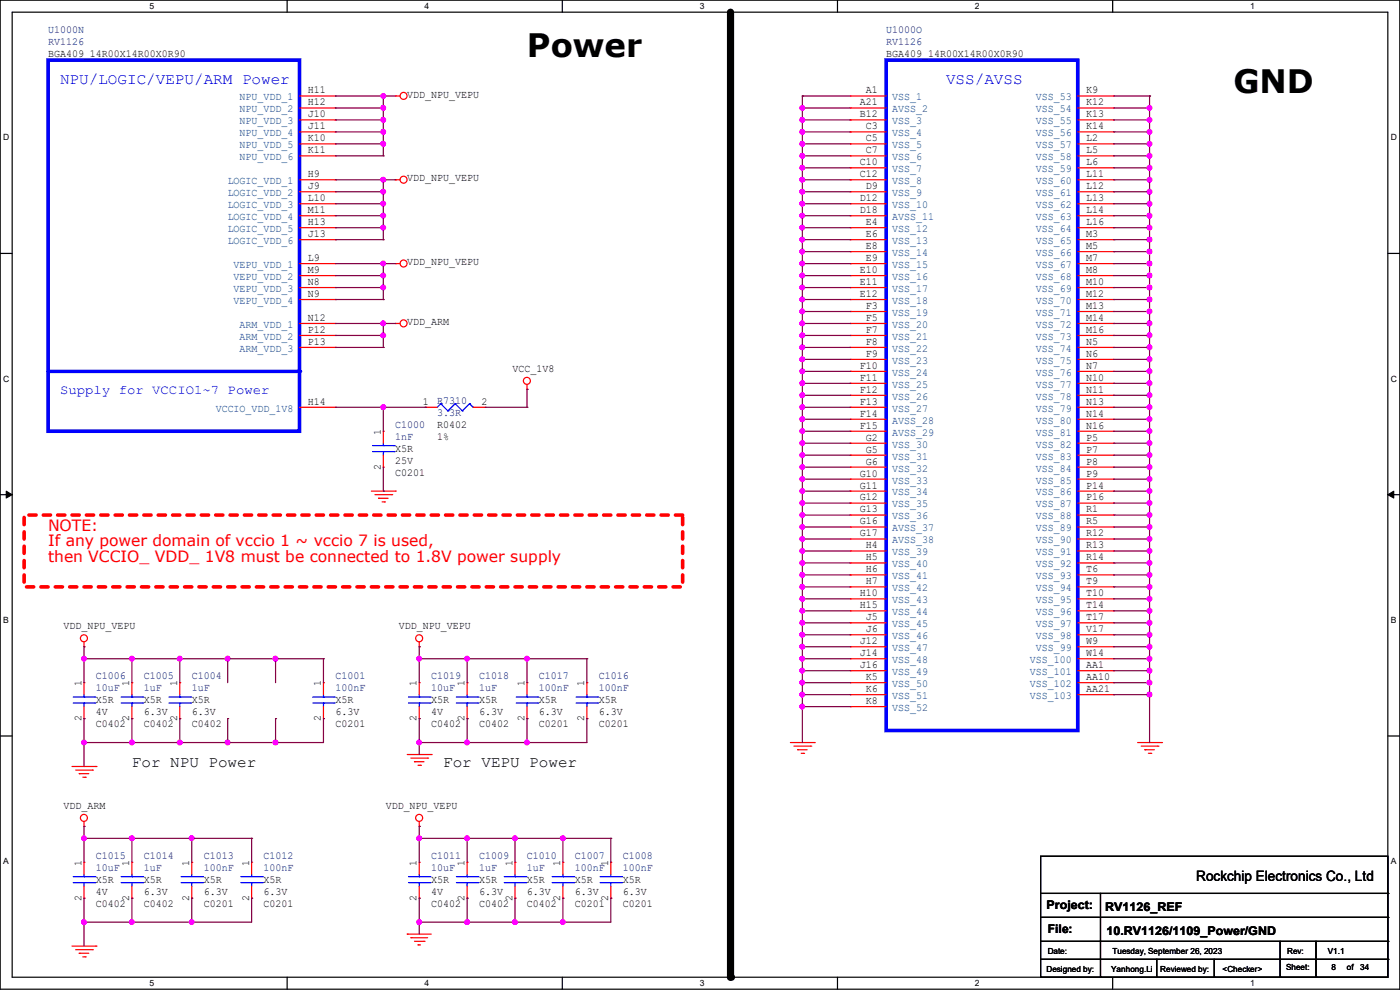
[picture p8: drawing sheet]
<svg xmlns="http://www.w3.org/2000/svg" width="297mm" height="210mm" viewBox="0 0 297 210" stroke-linecap="round" stroke-linejoin="round" font-family="sans-serif">
<path d="M0 0h297v209.8h-297zM2.6 2.6h291.8v204.7h-291.8z" fill="none" stroke="#000" stroke-width=".25"/>
<g fill="#fff">
<path d="M31.7 .3h1v2h-1z"/>
<path d="M31.7 207.6h1v1.9h-1z"/>
</g>
<path d="M60.9 0v2.6M60.9 207.3v2.5" fill="none" stroke="#000" stroke-width=".25"/>
<g fill="#fff">
<path d="M90.1 .3h1v2h-1z"/>
<path d="M90.1 207.6h1v1.9h-1z"/>
</g>
<path d="M119.3 0v2.6M119.3 207.3v2.5" fill="none" stroke="#000" stroke-width=".25"/>
<g fill="#fff">
<path d="M148.5 .3h.9v2h-.9z"/>
<path d="M148.5 207.6h.9v1.9h-.9z"/>
</g>
<path d="M177.7 0v2.6M177.7 207.3v2.5" fill="none" stroke="#000" stroke-width=".25"/>
<g fill="#fff">
<path d="M206.8 .3h1v2h-1z"/>
<path d="M206.8 207.6h1v1.9h-1z"/>
</g>
<path d="M236.1 0v2.6M236.1 207.3v2.5" fill="none" stroke="#000" stroke-width=".25"/>
<g fill="#fff">
<path d="M265.2 .3h1v2h-1z"/>
<path d="M265.2 207.6h1v1.9h-1z"/>
<path d="M.7 28.2h1.2v1.9h-1.2z"/>
<path d="M295.1 28.2h1.2v1.9h-1.2z"/>
<path d="M.7 79.3h1.2v2h-1.2z"/>
<path d="M295.1 79.3h1.2v2h-1.2z"/>
</g>
<path d="M0 53.8h2.6M294.4 53.8h2.6" fill="none" stroke="#000" stroke-width=".25"/>
<g fill="#fff">
<path d="M.7 130.5h1.2v2h-1.2z"/>
<path d="M295.1 130.5h1.1v2h-1.1z"/>
</g>
<path d="M0 104.9h2.6M294.4 104.9h2.6" fill="none" stroke="#000" stroke-width=".25"/>
<path d="M1.3 104.2l1.3 .7-1.3 .8zM294.4 104.9l1.3-.7v1.5z" fill="#000" stroke="#000" stroke-width=".21"/>
<g fill="#fff">
<path d="M.7 181.7h1.2v2h-1.2z"/>
<path d="M295.1 181.7h1.1v2h-1.1z"/>
</g>
<g fill="none" stroke="#000" stroke-width=".25">
<path d="M0 156.1h2.6M294.4 156.1h2.6M220.8 181.7h73.6v25.6h-73.6zM220.8 189.5h73.6M220.8 194.6h73.6M220.8 199.7h73.6M233.5 189.5v17.8M271.6 199.7v7.6M279.2 199.7v7.6M294.4 189.5h.1M294.4 194.6h.1M294.4 199.7h.1"/>
<path d="M220.8 203.5h73.6M233.5 207.3h.1M245.4 207.3h.1M245.4 203.5v3.8M257.6 207.3h.1M257.6 203.5v3.8M271.6 207.3h.1M279.2 207.3h.1M294.4 203.5h.1"/>
</g>
<path d="M155 2.6v204.7" fill="none" stroke="#000" stroke-width="1.5"/>
<circle cx="155" cy="207.3" r=".76" fill="#000"/>
<path d="M5.1 109.3h139.7v15.2h-139.7z" fill="none" stroke="#f00" stroke-width=".76" stroke-dasharray="1.5 1.5"/>
<g fill="none" stroke="#f00" stroke-width=".25">
<path d="M83.9 38.1h.1M83.9 20.4h.1M83.9 38.1h1M83.9 20.4h1M83.9 55.9h.1M83.9 55.9h1M83.9 68.6h.1M83.9 68.6h1M90.2 86.4h.1M90.2 86.4h2.6M100.4 86.4h2.5M102.9 86.4h.1"/>
<path d="M111.8 82.6h.1M111.8 81.6v1M78.8 104.2h5.1M79.5 104.9h3.6M80.3 105.7h.1M80.3 105.7h2M81.1 106.5h.5M81.6 106.5h.1M83.1 104.9h.1M83.9 104.2h.1M17.8 137.2h.1M17.8 136.2v1"/>
<path d="M88.9 137.2h.1M88.9 136.2v1M167.7 157.5h5.1M168.4 158.3h3.6M169.2 159h.1M169.2 159h2M170 159.8h.5M170.5 159.8h.1M172 158.3h.1M172.8 157.5h.1M241.3 157.5h5.1M242.1 158.3h3.6"/>
<path d="M242.9 159h.1M242.9 159h2M243.6 159.8h.5M244.1 159.8h.1M245.7 158.3h.1M246.4 157.5h.1M15.3 162.6h5.1M16 163.4h3.6M16.8 164.1h.1M16.8 164.1h2M17.6 164.9h.5M17.8 175.3h.1"/>
<path d="M17.8 174.3v1M18.1 164.9h.1M19.6 163.4h.1M20.4 162.6h.1M86.4 160.1h5.1M87.2 160.8h3.5M87.9 161.6h.1M87.9 161.6h2.1M88.7 162.3h.5M88.9 175.3h.1M88.9 174.3v1M89.2 162.3h.1"/>
<path d="M90.7 160.8h.1M91.5 160.1h.1M40.7 182.9h.1M40.7 190.5h.1M40.7 182.9v2.6M40.7 188v2.5M86.4 198.2h.1M86.4 198.2h5.1M87.2 198.9h.1M87.2 198.9h3.5M87.9 199.7h2.1M90 199.7h.1"/>
<path d="M99.1 182.9h.1M99.1 190.5h.1M99.1 182.9v2.6M99.1 188v2.5M15.3 200.7h5.1M16 201.5h3.6M16.8 202.2h.1M16.8 202.2h2M17.6 203h.5M18.1 203h.1M19.6 201.5h.1M20.4 200.7h.1"/>
<path d="M88.7 200.4h.1M88.7 200.4h.5"/>
<circle cx="85.6" cy="20.3" r=".74"/>
<circle cx="85.6" cy="38.1" r=".74"/>
<circle cx="85.6" cy="55.9" r=".74"/>
<circle cx="85.6" cy="68.6" r=".74"/>
<circle cx="111.8" cy="80.8" r=".74"/>
<circle cx="17.8" cy="135.4" r=".74"/>
<circle cx="88.9" cy="135.4" r=".74"/>
<circle cx="17.8" cy="173.5" r=".74"/>
<circle cx="88.9" cy="173.5" r=".74"/>
</g>
<g fill="none" stroke="#00f" stroke-width=".25">
<path d="M93.5 85.6h.1M93.5 85.6l-.7 .8M93.5 85.6l1.5 1.6M95 87.2h.1M96.6 85.6h.1M96.6 85.6l-1.6 1.6M96.6 85.6l1.5 1.6M98.1 87.2h.1M99.6 85.6h.1M99.6 85.6l-1.5 1.6M99.6 85.6l.8 .8M100.4 86.4h.1"/>
<path d="M38.4 187.2h4.6M38.4 186h4.6M40.7 186h.1M40.7 187.2h.1M40.7 185.5v.5M40.7 187.2v.8M43 187.2h.1M43 186h.1M96.8 187.2h4.6M96.8 186h4.6M99.1 186h.1M99.1 187.2h.1"/>
<path d="M99.1 185.5v.5M99.1 187.2v.8M101.4 187.2h.1M101.4 186h.1"/>
</g>
<path d="M10.2 12.7h53.3v78.8h-53.3zM10.2 78.8h53.3" fill="none" stroke="#00f" stroke-width=".76"/>
<circle cx="63.5" cy="78.8" r=".38" fill="#00f"/>
<g fill="none" stroke="#f00" stroke-width=".25">
<path d="M63.5 20.4h7.7M63.5 22.9h7.7M63.5 25.4h7.7M63.5 28h7.7M63.5 30.5h7.7M63.5 33.1h7.7M63.5 38.1h7.7M71.2 20.4h.1M71.2 22.9h.1M71.2 25.4h.1M71.2 28h.1M71.2 30.5h.1"/>
<path d="M71.2 33.1h.1M71.2 38.1h.1M180.4 20.4h.1M180.4 22.9h.1M180.4 25.4h.1M180.4 30.5h.1M180.4 33.1h.1M180.4 35.6h.1M180.4 38.1h.1M180.4 28h.1M180.4 20.4h7.6M180.4 22.9h7.6"/>
<path d="M180.4 25.4h7.6M180.4 28h7.6M180.4 30.5h7.6M180.4 33.1h7.6M180.4 38.1h7.6M180.4 35.6h7.6M228.6 20.4h7.7M228.6 22.9h7.7M228.6 25.4h7.7M228.6 28h7.7M228.6 30.5h7.7M228.6 33.1h7.7"/>
<path d="M228.6 38.1h7.7M228.6 35.6h7.7M236.3 20.4h.1M236.3 22.9h.1M236.3 30.5h.1M236.3 33.1h.1M236.3 35.6h.1M236.3 28h.1M236.3 38.1h.1M236.3 25.4h.1M63.5 40.7h7.7M63.5 43.2h7.7"/>
<path d="M63.5 58.5h7.7M63.5 45.8h7.7M63.5 48.3h7.7M63.5 50.8h7.7M63.5 55.9h7.7M71.2 40.7h.1M71.2 43.2h.1M71.2 58.5h.1M71.2 45.8h.1M71.2 48.3h.1M71.2 50.8h.1M71.2 55.9h.1"/>
<path d="M180.4 40.7h.1M180.4 43.2h.1M180.4 48.3h.1M180.4 50.8h.1M180.4 53.4h.1M180.4 55.9h.1M180.4 58.5h.1M180.4 45.8h.1M180.4 40.7h7.6M180.4 43.2h7.6M180.4 58.5h7.6M180.4 45.8h7.6"/>
<path d="M180.4 48.3h7.6M180.4 50.8h7.6M180.4 55.9h7.6M180.4 53.4h7.6M228.6 40.7h7.7M228.6 43.2h7.7M228.6 58.5h7.7M228.6 45.8h7.7M228.6 48.3h7.7M228.6 50.8h7.7M228.6 55.9h7.7M228.6 53.4h7.7"/>
<path d="M236.3 40.7h.1M236.3 43.2h.1M236.3 45.8h.1M236.3 48.3h.1M236.3 55.9h.1M236.3 53.4h.1M236.3 58.5h.1M236.3 50.8h.1M63.5 61h7.7M63.5 71.2h7.7M63.5 73.7h7.7M63.5 68.6h7.7"/>
<path d="M63.5 63.5h7.7M71.2 61h.1M71.2 71.2h.1M71.2 73.7h.1M71.2 68.6h.1M71.2 63.5h.1M180.4 63.5h.1M180.4 66.1h.1M180.4 68.6h.1M180.4 71.2h.1M180.4 76.2h.1M180.4 78.8h.1"/>
<path d="M180.4 61h.1M180.4 73.7h.1M180.4 61h7.6M180.4 71.2h7.6M180.4 73.7h7.6M180.4 68.6h7.6M180.4 63.5h7.6M180.4 66.1h7.6M180.4 76.2h7.6M180.4 78.8h7.6M228.6 61h7.7M228.6 71.2h7.7"/>
<path d="M228.6 73.7h7.7M228.6 68.6h7.7M228.6 63.5h7.7M228.6 66.1h7.7M228.6 76.2h7.7M228.6 78.8h7.7M236.3 63.5h.1M236.3 66.1h.1M236.3 68.6h.1M236.3 71.2h.1M236.3 73.7h.1M236.3 76.2h.1"/>
<path d="M236.3 78.8h.1M236.3 61h.1M63.5 86.4h7.7M71.2 86.4h.1M81.3 91.5h.1M81.3 99.1h.1M81.3 91.5v2.5M81.3 96.6v2.5M180.4 83.9h.1M180.4 91.5h.1M180.4 94h.1M180.4 96.6h.1"/>
<path d="M180.4 81.3h.1M180.4 99.1h.1M180.4 86.4h.1M180.4 88.9h.1M180.4 86.4h7.6M180.4 83.9h7.6M180.4 91.5h7.6M180.4 94h7.6M180.4 96.6h7.6M180.4 99.1h7.6M180.4 81.3h7.6M180.4 88.9h7.6"/>
<path d="M228.6 86.4h7.7M228.6 83.9h7.7M228.6 91.5h7.7M228.6 94h7.7M228.6 96.6h7.7M228.6 99.1h7.7M228.6 81.3h7.7M228.6 88.9h7.7M236.3 83.9h.1M236.3 86.4h.1M236.3 94h.1M236.3 96.6h.1"/>
<path d="M236.3 99.1h.1M236.3 88.9h.1M236.3 91.5h.1M236.3 81.3h.1M180.4 101.6h.1M180.4 104.2h.1M180.4 111.8h.1M180.4 114.3h.1M180.4 119.4h.1M180.4 109.3h.1M180.4 106.7h.1M180.4 116.9h.1"/>
<path d="M180.4 101.6h7.6M180.4 104.2h7.6M180.4 111.8h7.6M180.4 114.3h7.6M180.4 119.4h7.6M180.4 106.7h7.6M180.4 109.3h7.6M180.4 116.9h7.6M228.6 101.6h7.7M228.6 104.2h7.7M228.6 111.8h7.7M228.6 114.3h7.7"/>
<path d="M228.6 119.4h7.7M228.6 106.7h7.7M228.6 109.3h7.7M228.6 116.9h7.7M236.3 104.2h.1M236.3 106.7h.1M236.3 111.8h.1M236.3 119.4h.1M236.3 109.3h.1M236.3 114.3h.1M236.3 116.9h.1M236.3 101.6h.1"/>
<path d="M180.4 122h.1M180.4 127h.1M180.4 129.6h.1M180.4 132.1h.1M180.4 134.7h.1M180.4 139.7h.1M180.4 124.5h.1M180.4 137.2h.1M180.4 122h7.6M180.4 127h7.6M180.4 129.6h7.6M180.4 132.1h7.6"/>
<path d="M180.4 134.7h7.6M180.4 139.7h7.6M180.4 124.5h7.6M180.4 137.2h7.6M228.6 122h7.7M228.6 127h7.7M228.6 129.6h7.7M228.6 132.1h7.7M228.6 134.7h7.7M228.6 139.7h7.7M228.6 124.5h7.7M228.6 137.2h7.7"/>
<path d="M236.3 124.5h.1M236.3 122h.1M236.3 127h.1M236.3 129.6h.1M236.3 132.1h.1M236.3 134.7h.1M236.3 137.2h.1M236.3 139.7h.1M17.8 144.8h.1M17.8 152.4h.1M17.8 144.8v2.6M17.8 149.9v2.5"/>
<path d="M28 144.8h.1M28 152.4h.1M28 144.8v2.6M28 149.9v2.5M38.1 144.8h.1M38.1 152.4h.1M38.1 144.8v2.6M38.1 149.9v2.5M68.6 144.8h.1M68.6 152.4h.1M68.6 144.8v2.6M68.6 149.9v2.5"/>
<path d="M88.9 144.8h.1M88.9 152.4h.1M88.9 144.8v2.6M88.9 149.9v2.5M99.1 144.8h.1M99.1 152.4h.1M99.1 144.8v2.6M99.1 149.9v2.5M111.8 144.8h.1M111.8 152.4h.1M111.8 144.8v2.6M111.8 149.9v2.5"/>
<path d="M124.5 144.8h.1M124.5 152.4h.1M124.5 144.8v2.6M124.5 149.9v2.5M180.4 142.3h.1M180.4 144.8h.1M180.4 147.4h.1M180.4 149.9h.1M180.4 142.3h7.6M180.4 144.8h7.6M180.4 147.4h7.6M180.4 149.9h7.6"/>
<path d="M228.6 142.3h7.7M228.6 144.8h7.7M228.6 147.4h7.7M236.3 142.3h.1M236.3 144.8h.1M236.3 147.4h.1M17.8 182.9h.1M17.8 190.5h.1M17.8 182.9v2.6M17.8 188v2.5M28 182.9h.1M28 190.5h.1"/>
<path d="M28 182.9v2.6M28 188v2.5M53.4 182.9h.1M53.4 190.5h.1M53.4 182.9v2.6M53.4 188v2.5M88.9 182.9h.1M88.9 190.5h.1M88.9 182.9v2.6M88.9 188v2.5M109.3 182.9h.1M109.3 190.5h.1"/>
<path d="M109.3 182.9v2.6M109.3 188v2.5M119.4 182.9h.1M119.4 190.5h.1M119.4 182.9v2.6M119.4 188v2.5M129.6 182.9h.1M129.6 190.5h.1M129.6 182.9v2.6M129.6 188v2.5"/>
</g>
<g fill="none" stroke="#00f" stroke-width=".25">
<path d="M79 95.8h4.6M79 94.5h4.6M81.3 94.5h.1M81.3 95.8h.1M81.3 94v.5M81.3 95.8v.8M83.6 95.8h.1M83.6 94.5h.1M15.5 149.1h4.6M15.5 147.9h4.6M17.8 147.9h.1M17.8 149.1h.1"/>
<path d="M17.8 147.4v.5M17.8 149.1v.8M20.1 149.1h.1M20.1 147.9h.1M25.7 149.1h4.6M25.7 147.9h4.6M28 147.9h.1M28 149.1h.1M28 147.4v.5M28 149.1v.8M30.3 149.1h.1M30.3 147.9h.1"/>
<path d="M35.9 149.1h4.5M35.9 147.9h4.5M38.1 147.9h.1M38.1 149.1h.1M38.1 147.4v.5M38.1 149.1v.8M40.4 149.1h.1M40.4 147.9h.1M66.3 149.1h4.6M66.3 147.9h4.6M68.6 147.9h.1M68.6 149.1h.1"/>
<path d="M68.6 147.4v.5M68.6 149.1v.8M70.9 149.1h.1M70.9 147.9h.1M86.7 149.1h4.5M86.7 147.9h4.5M88.9 147.9h.1M88.9 149.1h.1M88.9 147.4v.5M88.9 149.1v.8M91.2 149.1h.1M91.2 147.9h.1"/>
<path d="M96.8 149.1h4.6M96.8 147.9h4.6M99.1 147.9h.1M99.1 149.1h.1M99.1 147.4v.5M99.1 149.1v.8M101.4 149.1h.1M101.4 147.9h.1M109.5 149.1h4.6M109.5 147.9h4.6M111.8 147.9h.1M111.8 149.1h.1"/>
<path d="M111.8 147.4v.5M111.8 149.1v.8M114.1 149.1h.1M114.1 147.9h.1M122.2 149.1h4.6M122.2 147.9h4.6M124.5 147.9h.1M124.5 149.1h.1M124.5 147.4v.5M124.5 149.1v.8M126.8 149.1h.1M126.8 147.9h.1"/>
<path d="M15.5 187.2h4.6M15.5 186h4.6M17.8 186h.1M17.8 187.2h.1M17.8 185.5v.5M17.8 187.2v.8M20.1 187.2h.1M20.1 186h.1M25.7 187.2h4.6M25.7 186h4.6M28 186h.1M28 187.2h.1"/>
<path d="M28 185.5v.5M28 187.2v.8M30.3 187.2h.1M30.3 186h.1M51.1 187.2h4.6M51.1 186h4.6M53.4 186h.1M53.4 187.2h.1M53.4 185.5v.5M53.4 187.2v.8M55.7 187.2h.1M55.7 186h.1"/>
<path d="M86.7 187.2h4.5M86.7 186h4.5M88.9 186h.1M88.9 187.2h.1M88.9 185.5v.5M88.9 187.2v.8M91.2 187.2h.1M91.2 186h.1M107 187.2h4.5M107 186h4.5M109.3 186h.1M109.3 187.2h.1"/>
<path d="M109.3 185.5v.5M109.3 187.2v.8M111.5 187.2h.1M111.5 186h.1M117.1 187.2h4.6M117.1 186h4.6M119.4 186h.1M119.4 187.2h.1M119.4 185.5v.5M119.4 187.2v.8M121.7 187.2h.1M121.7 186h.1"/>
<path d="M127.3 187.2h4.6M127.3 186h4.6M129.6 186h.1M129.6 187.2h.1M129.6 185.5v.5M129.6 187.2v.8M131.9 187.2h.1M131.9 186h.1"/>
</g>
<path d="M188 12.7h40.6v142.3h-40.6z" fill="none" stroke="#00f" stroke-width=".76"/>
<g fill="none" stroke="#800040" stroke-width=".25">
<path d="M71.2 38.1h12.7M71.2 33.1h10.1M71.2 28h10.1M71.2 22.9h10.1M71.2 20.4h12.7M71.2 25.4h10.1M71.2 30.5h10.1M81.3 38.1h.1M81.3 33.1h.1M81.3 28h.1M81.3 25.4h.1M81.3 30.5h.1"/>
<path d="M81.3 20.4h.1M81.3 22.9h.1M81.3 20.4v12.7M81.3 38.1v12.7M170.2 38.1h.1M170.2 35.6h.1M170.2 33.1h.1M170.2 28h.1M170.2 22.9h.1M170.2 20.4h.1M170.2 25.4h.1M170.2 30.5h.1"/>
<path d="M170.2 20.4v137.1M170.2 38.1h10.2M170.2 35.6h10.2M170.2 33.1h10.2M170.2 28h10.2M170.2 22.9h10.2M170.2 20.4h10.2M170.2 25.4h10.2M170.2 30.5h10.2M236.3 38.1h7.6M236.3 35.6h7.6M236.3 33.1h7.6"/>
<path d="M236.3 28h7.6M236.3 22.9h7.6M236.3 20.4h7.6M236.3 25.4h7.6M236.3 30.5h7.6M243.9 20.4h.1M243.9 22.9h.1M243.9 25.4h.1M243.9 28h.1M243.9 33.1h.1M243.9 35.6h.1M243.9 38.1h.1"/>
<path d="M243.9 30.5h.1M243.9 20.4v137.1M71.2 58.5h10.1M71.2 50.8h10.1M71.2 48.3h10.1M71.2 43.2h10.1M71.2 40.7h10.1M71.2 55.9h12.7M71.2 45.8h10.1M81.3 55.9h.1M81.3 58.5h.1M81.3 48.3h.1"/>
<path d="M81.3 50.8h.1M81.3 43.2h.1M81.3 45.8h.1M81.3 40.7h.1M81.3 55.9v7.6M170.2 58.5h.1M170.2 53.4h.1M170.2 50.8h.1M170.2 48.3h.1M170.2 43.2h.1M170.2 40.7h.1M170.2 45.8h.1"/>
<path d="M170.2 55.9h.1M170.2 58.5h10.2M170.2 53.4h10.2M170.2 50.8h10.2M170.2 48.3h10.2M170.2 43.2h10.2M170.2 40.7h10.2M170.2 55.9h10.2M170.2 45.8h10.2M236.3 58.5h7.6M236.3 53.4h7.6M236.3 50.8h7.6"/>
<path d="M236.3 48.3h7.6M236.3 43.2h7.6M236.3 40.7h7.6M236.3 55.9h7.6M236.3 45.8h7.6M243.9 43.2h.1M243.9 45.8h.1M243.9 48.3h.1M243.9 55.9h.1M243.9 58.5h.1M243.9 50.8h.1M243.9 40.7h.1"/>
<path d="M243.9 53.4h.1M71.2 73.7h10.1M71.2 63.5h10.1M71.2 61h10.1M71.2 68.6h12.7M71.2 71.2h10.1M81.3 73.7h.1M81.3 68.6h.1M81.3 71.2h.1M81.3 61h.1M81.3 63.5h.1M81.3 68.6v5.1"/>
<path d="M170.2 78.8h.1M170.2 73.7h.1M170.2 63.5h.1M170.2 61h.1M170.2 66.1h.1M170.2 68.6h.1M170.2 71.2h.1M170.2 76.2h.1M170.2 78.8h10.2M170.2 73.7h10.2M170.2 63.5h10.2M170.2 61h10.2"/>
<path d="M170.2 66.1h10.2M170.2 68.6h10.2M170.2 71.2h10.2M170.2 76.2h10.2M236.3 78.8h7.6M236.3 73.7h7.6M236.3 63.5h7.6M236.3 61h7.6M236.3 66.1h7.6M236.3 68.6h7.6M236.3 71.2h7.6M236.3 76.2h7.6"/>
<path d="M243.9 76.2h.1M243.9 61h.1M243.9 63.5h.1M243.9 68.6h.1M243.9 71.2h.1M243.9 73.7h.1M243.9 66.1h.1M243.9 78.8h.1M71.2 86.4h19M81.3 86.4h.1M81.3 86.4v5.1M81.3 99.1v5.1"/>
<path d="M90.2 86.4h.1M102.9 86.4h8.9M111.8 82.6h.1M111.8 86.4h.1M111.8 82.6v3.8M170.2 99.1h.1M170.2 96.6h.1M170.2 94h.1M170.2 81.3h.1M170.2 91.5h.1M170.2 83.9h.1M170.2 86.4h.1"/>
<path d="M170.2 88.9h.1M170.2 99.1h10.2M170.2 96.6h10.2M170.2 94h10.2M170.2 81.3h10.2M170.2 91.5h10.2M170.2 83.9h10.2M170.2 86.4h10.2M170.2 88.9h10.2M236.3 99.1h7.6M236.3 96.6h7.6M236.3 94h7.6"/>
<path d="M236.3 81.3h7.6M236.3 91.5h7.6M236.3 83.9h7.6M236.3 86.4h7.6M236.3 88.9h7.6M243.9 83.9h.1M243.9 81.3h.1M243.9 86.4h.1M243.9 91.5h.1M243.9 94h.1M243.9 96.6h.1M243.9 99.1h.1"/>
<path d="M243.9 88.9h.1M81.3 104.2h.1M170.2 111.8h.1M170.2 104.2h.1M170.2 101.6h.1M170.2 114.3h.1M170.2 116.9h.1M170.2 119.4h.1M170.2 109.3h.1M170.2 106.7h.1M170.2 106.7h10.2M170.2 111.8h10.2"/>
<path d="M170.2 104.2h10.2M170.2 101.6h10.2M170.2 114.3h10.2M170.2 116.9h10.2M170.2 119.4h10.2M170.2 109.3h10.2M236.3 106.7h7.6M236.3 111.8h7.6M236.3 104.2h7.6M236.3 101.6h7.6M236.3 114.3h7.6M236.3 116.9h7.6"/>
<path d="M236.3 119.4h7.6M236.3 109.3h7.6M243.9 104.2h.1M243.9 114.3h.1M243.9 109.3h.1M243.9 106.7h.1M243.9 111.8h.1M243.9 116.9h.1M243.9 101.6h.1M243.9 119.4h.1M17.8 139.7h.1M17.8 137.2h.1"/>
<path d="M17.8 139.7h50.8M17.8 137.2v7.6M28 139.7h.1M28 139.7v5.1M38.1 139.7h.1M38.1 139.7v5.1M48.3 139.7h.1M48.3 139.7v5.1M58.5 139.7h.1M58.5 139.7v5.1M68.6 139.7h.1M68.6 139.7v5.1"/>
<path d="M88.9 137.2h.1M88.9 139.7h.1M88.9 139.7h35.6M88.9 137.2v7.6M99.1 139.7h.1M99.1 139.7v5.1M111.8 139.7h.1M111.8 139.7v5.1M124.5 139.7h.1M124.5 139.7v5.1M170.2 139.7h.1M170.2 137.2h.1"/>
<path d="M170.2 134.7h.1M170.2 129.6h.1M170.2 127h.1M170.2 122h.1M170.2 124.5h.1M170.2 132.1h.1M170.2 139.7h10.2M170.2 124.5h10.2M170.2 129.6h10.2M170.2 137.2h10.2M170.2 134.7h10.2M170.2 127h10.2"/>
<path d="M170.2 122h10.2M170.2 132.1h10.2M236.3 139.7h7.6M236.3 124.5h7.6M236.3 129.6h7.6M236.3 137.2h7.6M236.3 134.7h7.6M236.3 127h7.6M236.3 122h7.6M236.3 132.1h7.6M243.9 137.2h.1M243.9 122h.1"/>
<path d="M243.9 139.7h.1M243.9 127h.1M243.9 124.5h.1M243.9 129.6h.1M243.9 132.1h.1M243.9 134.7h.1M17.8 157.5h.1M17.8 152.4h.1M17.8 152.4v10.2M28 152.4h.1M28 157.5h.1M28 152.4v5.1"/>
<path d="M38.1 157.5h.1M38.1 152.4h.1M38.1 152.4v5.1M48.3 152.4h.1M48.3 157.5h.1M48.3 152.4v5.1M58.5 152.4h.1M58.5 157.5h.1M58.5 152.4v5.1M68.6 152.4h.1M68.6 152.4v5.1h-50.8M88.9 157.5h.1"/>
<path d="M88.9 152.4h.1M88.9 152.4v7.7M99.1 157.5h.1M99.1 152.4h.1M99.1 152.4v5.1M111.8 152.4h.1M111.8 157.5h.1M111.8 152.4v5.1M124.5 152.4h.1M124.5 152.4v5.1h-35.6M170.2 149.9h.1M170.2 147.4h.1"/>
<path d="M170.2 142.3h.1M170.2 144.8h.1M170.2 147.4h10.2M170.2 142.3h10.2M170.2 144.8h10.2M170.2 149.9h10.2M236.3 147.4h7.6M236.3 142.3h7.6M236.3 144.8h7.6M243.9 142.3h.1M243.9 144.8h.1M243.9 147.4h.1"/>
<path d="M17.8 177.8h.1M17.8 175.3h.1M17.8 175.3v7.6M17.8 177.8h35.6M28 177.8h.1M28 177.8v5.1M40.7 177.8h.1M40.7 177.8v5.1M53.4 177.8h.1M53.4 177.8v5.1M88.9 175.3h.1M88.9 177.8h.1"/>
<path d="M88.9 177.8h40.7M88.9 175.3v7.6M99.1 177.8h.1M99.1 177.8v5.1M109.3 177.8h.1M109.3 177.8v5.1M119.4 177.8h.1M119.4 177.8v5.1M129.6 177.8h.1M129.6 177.8v5.1M17.8 195.6h.1M17.8 190.5h.1"/>
<path d="M17.8 190.5v10.2M28 195.6h.1M28 190.5h.1M28 190.5v5.1M40.7 190.5h.1M40.7 195.6h.1M40.7 190.5v5.1M53.4 190.5h.1M53.4 190.5v5.1h-35.6M88.9 195.6h.1M88.9 190.5h.1M88.9 190.5v7.7"/>
<path d="M99.1 195.6h.1M99.1 190.5h.1M99.1 190.5v5.1M109.3 190.5h.1M109.3 195.6h.1M109.3 190.5v5.1M119.4 190.5h.1M119.4 195.6h.1M119.4 190.5v5.1M129.6 190.5h.1M129.6 190.5v5.1h-40.7"/>
</g>
<g fill="#f0f" stroke="#f0f" stroke-width=".25">
<circle cx="243.9" cy="142.3" r=".49"/>
<circle cx="243.9" cy="147.3" r=".49"/>
<circle cx="243.9" cy="124.5" r=".49"/>
<circle cx="243.9" cy="121.9" r=".49"/>
<circle cx="243.9" cy="116.9" r=".49"/>
<circle cx="243.9" cy="114.3" r=".49"/>
<circle cx="243.9" cy="111.8" r=".49"/>
<circle cx="243.9" cy="30.5" r=".49"/>
<circle cx="243.9" cy="28" r=".49"/>
<circle cx="243.9" cy="38.1" r=".49"/>
<circle cx="243.9" cy="35.6" r=".49"/>
<circle cx="243.9" cy="40.7" r=".49"/>
<circle cx="243.9" cy="43.2" r=".49"/>
<circle cx="243.9" cy="50.8" r=".49"/>
<circle cx="243.9" cy="48.3" r=".49"/>
<circle cx="243.9" cy="58.4" r=".49"/>
<circle cx="243.9" cy="63.5" r=".49"/>
<circle cx="243.9" cy="71.1" r=".49"/>
<circle cx="243.9" cy="68.6" r=".49"/>
<circle cx="243.9" cy="76.2" r=".49"/>
<circle cx="243.9" cy="73.7" r=".49"/>
<circle cx="243.9" cy="83.8" r=".49"/>
<circle cx="243.9" cy="96.5" r=".49"/>
<circle cx="243.9" cy="94" r=".49"/>
<circle cx="243.9" cy="129.6" r=".49"/>
<circle cx="48.3" cy="139.7" r=".49"/>
<circle cx="38.1" cy="139.7" r=".49"/>
<circle cx="58.4" cy="139.7" r=".49"/>
<circle cx="48.3" cy="157.5" r=".49"/>
<circle cx="38.1" cy="157.5" r=".49"/>
<circle cx="58.4" cy="157.5" r=".49"/>
<circle cx="17.8" cy="157.5" r=".49"/>
<circle cx="17.8" cy="139.7" r=".49"/>
<circle cx="28" cy="139.7" r=".49"/>
<circle cx="28" cy="157.5" r=".49"/>
<circle cx="119.4" cy="177.8" r=".49"/>
<circle cx="109.2" cy="177.8" r=".49"/>
<circle cx="40.7" cy="177.8" r=".49"/>
<circle cx="28" cy="177.8" r=".49"/>
<circle cx="40.7" cy="195.6" r=".49"/>
<circle cx="28" cy="195.6" r=".49"/>
<circle cx="88.9" cy="157.5" r=".49"/>
<circle cx="88.9" cy="177.8" r=".49"/>
<circle cx="88.9" cy="139.7" r=".49"/>
<circle cx="243.9" cy="109.2" r=".49"/>
<circle cx="243.9" cy="106.7" r=".49"/>
<circle cx="243.9" cy="101.6" r=".49"/>
<circle cx="243.9" cy="99.1" r=".49"/>
<circle cx="170.2" cy="149.9" r=".49"/>
<circle cx="170.2" cy="147.3" r=".49"/>
<circle cx="170.2" cy="144.8" r=".49"/>
<circle cx="170.2" cy="142.3" r=".49"/>
<circle cx="170.2" cy="139.7" r=".49"/>
<circle cx="170.2" cy="137.2" r=".49"/>
<circle cx="170.2" cy="129.6" r=".49"/>
<circle cx="170.2" cy="127" r=".49"/>
<circle cx="170.2" cy="124.5" r=".49"/>
<circle cx="170.2" cy="121.9" r=".49"/>
<circle cx="170.2" cy="114.3" r=".49"/>
<circle cx="170.2" cy="111.8" r=".49"/>
<circle cx="170.2" cy="104.2" r=".49"/>
<circle cx="170.2" cy="101.6" r=".49"/>
<circle cx="170.2" cy="99.1" r=".49"/>
<circle cx="170.2" cy="96.5" r=".49"/>
<circle cx="170.2" cy="94" r=".49"/>
<circle cx="170.2" cy="81.3" r=".49"/>
<circle cx="170.2" cy="78.8" r=".49"/>
<circle cx="170.2" cy="73.7" r=".49"/>
<circle cx="170.2" cy="63.5" r=".49"/>
<circle cx="170.2" cy="61" r=".49"/>
<circle cx="170.2" cy="55.9" r=".49"/>
<circle cx="170.2" cy="53.4" r=".49"/>
<circle cx="170.2" cy="50.8" r=".49"/>
<circle cx="170.2" cy="48.3" r=".49"/>
<circle cx="170.2" cy="45.7" r=".49"/>
<circle cx="170.2" cy="43.2" r=".49"/>
<circle cx="170.2" cy="40.7" r=".49"/>
<circle cx="170.2" cy="38.1" r=".49"/>
<circle cx="170.2" cy="35.6" r=".49"/>
<circle cx="170.2" cy="33" r=".49"/>
<circle cx="170.2" cy="30.5" r=".49"/>
<circle cx="170.2" cy="28" r=".49"/>
<circle cx="170.2" cy="22.9" r=".49"/>
<circle cx="170.2" cy="116.9" r=".49"/>
<circle cx="170.2" cy="119.4" r=".49"/>
<circle cx="170.2" cy="66.1" r=".49"/>
<circle cx="170.2" cy="68.6" r=".49"/>
<circle cx="170.2" cy="71.1" r=".49"/>
<circle cx="170.2" cy="86.4" r=".49"/>
<circle cx="170.2" cy="83.8" r=".49"/>
<circle cx="170.2" cy="91.5" r=".49"/>
<circle cx="170.2" cy="88.9" r=".49"/>
<circle cx="243.9" cy="66.1" r=".49"/>
<circle cx="243.9" cy="88.9" r=".49"/>
<circle cx="243.9" cy="134.6" r=".49"/>
<circle cx="243.9" cy="132.1" r=".49"/>
<circle cx="243.9" cy="61" r=".49"/>
<circle cx="243.9" cy="91.5" r=".49"/>
<circle cx="243.9" cy="86.4" r=".49"/>
<circle cx="243.9" cy="144.8" r=".49"/>
<circle cx="243.9" cy="139.7" r=".49"/>
<circle cx="243.9" cy="127" r=".49"/>
<circle cx="243.9" cy="104.2" r=".49"/>
<circle cx="170.2" cy="25.4" r=".49"/>
<circle cx="170.2" cy="58.4" r=".49"/>
<circle cx="170.2" cy="76.2" r=".49"/>
<circle cx="170.2" cy="109.2" r=".49"/>
<circle cx="170.2" cy="106.7" r=".49"/>
<circle cx="170.2" cy="134.6" r=".49"/>
<circle cx="170.2" cy="132.1" r=".49"/>
<circle cx="243.9" cy="22.9" r=".49"/>
<circle cx="243.9" cy="25.4" r=".49"/>
<circle cx="243.9" cy="33" r=".49"/>
<circle cx="243.9" cy="45.7" r=".49"/>
<circle cx="243.9" cy="55.9" r=".49"/>
<circle cx="243.9" cy="53.4" r=".49"/>
<circle cx="243.9" cy="81.3" r=".49"/>
<circle cx="243.9" cy="78.8" r=".49"/>
<circle cx="243.9" cy="119.4" r=".49"/>
<circle cx="243.9" cy="137.2" r=".49"/>
<circle cx="99.1" cy="139.7" r=".49"/>
<circle cx="99.1" cy="157.5" r=".49"/>
<circle cx="17.8" cy="177.8" r=".49"/>
<circle cx="17.8" cy="195.6" r=".49"/>
<circle cx="111.8" cy="139.7" r=".49"/>
<circle cx="111.8" cy="157.5" r=".49"/>
<circle cx="99.1" cy="195.6" r=".49"/>
<circle cx="88.9" cy="195.6" r=".49"/>
<circle cx="99.1" cy="177.8" r=".49"/>
<circle cx="119.4" cy="195.6" r=".49"/>
<circle cx="109.2" cy="195.6" r=".49"/>
<circle cx="81.3" cy="68.6" r=".49"/>
<circle cx="81.3" cy="71.1" r=".49"/>
<circle cx="81.3" cy="61" r=".49"/>
<circle cx="81.3" cy="55.9" r=".49"/>
<circle cx="81.3" cy="58.4" r=".49"/>
<circle cx="81.3" cy="48.3" r=".49"/>
<circle cx="81.3" cy="43.2" r=".49"/>
<circle cx="81.3" cy="45.7" r=".49"/>
<circle cx="81.3" cy="38.1" r=".49"/>
<circle cx="81.3" cy="40.7" r=".49"/>
<circle cx="81.3" cy="28" r=".49"/>
<circle cx="81.3" cy="25.4" r=".49"/>
<circle cx="81.3" cy="30.5" r=".49"/>
<circle cx="81.3" cy="20.3" r=".49"/>
<circle cx="81.3" cy="22.9" r=".49"/>
<circle cx="81.3" cy="86.4" r=".49"/>
</g>
<g font-size="6.9">
<text x="111.8" y="12">Power</text>
<text x="261.7" y="19.6">GND</text>
</g>
<g font-size="3.3" fill="#00f">
<text x="12.7" y="17.9">NPU/LOGIC/VEPU/ARM Power</text>
<text x="200.7" y="17.9">VSS/AVSS</text>
</g>
<g font-size="3.3" fill="#f00">
<text x="10.2" y="112.6">NOTE:</text>
<text x="10.2" y="115.9">If any power domain of vccio 1 ~ vccio 7 is used,</text>
<text x="10.2" y="119.2">then VCCIO_ VDD_ 1V8 must be connected to 1.8V power supply</text>
</g>
<g font-size="3.3">
<text x="28" y="162.7">For NPU Power</text>
<text x="94" y="162.7">For VEPU Power</text>
</g>
<text font-size="3" x="253.8" y="186.9">Rockchip Electronics Co., Ltd</text>
<text font-size="2.8" fill="#00f" x="12.7" y="83.6">Supply for VCCIO1~7 Power</text>
<g font-size="2.5">
<text x="222" y="192.9">Project:</text>
<text x="222.3" y="198">File:</text>
<text x="234.5" y="193.2">RV1126_REF</text>
<text x="234.7" y="198.2">10.RV1126/1109_Power/GND</text>
</g>
<g font-size="2.3" fill="#000080">
<text x="10.2" y="7">U1000N</text>
<text x="10.2" y="9.5">RV1126</text>
<text x="188" y="7">U1000O</text>
<text x="188" y="9.5">RV1126</text>
<text x="92.8" y="85.7">R7310</text>
<text x="92.8" y="88.3">3.3R</text>
<text x="83.9" y="90.8">C1000</text>
<text x="83.9" y="93.3">1nF</text>
<text x="20.4" y="144.1">C1006</text>
<text x="20.4" y="146.7">10uF</text>
<text x="30.5" y="144.1">C1005</text>
<text x="30.5" y="146.7">1uF</text>
<text x="40.7" y="144.1">C1004</text>
<text x="40.7" y="146.7">1uF</text>
<text x="71.2" y="144.1">C1001</text>
<text x="71.2" y="146.7">100nF</text>
<text x="91.5" y="144.1">C1019</text>
<text x="91.5" y="146.7">10uF</text>
<text x="101.6" y="144.1">C1018</text>
<text x="101.6" y="146.7">1uF</text>
<text x="114.3" y="144.1">C1017</text>
<text x="114.3" y="146.7">100nF</text>
<text x="127" y="144.1">C1016</text>
<text x="127" y="146.7">100nF</text>
<text x="20.4" y="182.2">C1015</text>
<text x="20.4" y="184.8">10uF</text>
<text x="30.5" y="182.2">C1014</text>
<text x="30.5" y="184.8">1uF</text>
<text x="43.2" y="182.2">C1013</text>
<text x="43.2" y="184.8">100nF</text>
<text x="55.9" y="182.2">C1012</text>
<text x="55.9" y="184.8">100nF</text>
<text x="91.5" y="182.2">C1011</text>
<text x="91.5" y="184.8">10uF</text>
<text x="101.6" y="182.2">C1009</text>
<text x="101.6" y="184.8">1uF</text>
<text x="111.8" y="182.2">C1010</text>
<text x="111.8" y="184.8">1uF</text>
<text x="122" y="182.2">C1007</text>
<text x="122" y="184.8">100nF</text>
<text x="132.1" y="182.2">C1008</text>
<text x="132.1" y="184.8">100nF</text>
</g>
<g font-size="2.3">
<text x="10.2" y="12.1">BGA409_14R00X14R00X0R90</text>
<text x="188" y="12.1">BGA409_14R00X14R00X0R90</text>
<text x="65.3" y="19.8">H11</text>
<text x="65.3" y="22.4">H12</text>
<text x="86.4" y="20.7">VDD_NPU_VEPU</text>
<text x="182.4" y="22.4">A21</text>
<text x="183.7" y="19.8">A1</text>
<text x="230.4" y="19.8">K9</text>
<text x="230.4" y="22.4">K12</text>
<text x="65.3" y="24.9">J10</text>
<text x="65.3" y="27.4">J11</text>
<text x="65.3" y="30">K10</text>
<text x="182.4" y="24.9">B12</text>
<text x="183.7" y="30">C5</text>
<text x="183.7" y="27.4">C3</text>
<text x="230.4" y="30">L2</text>
<text x="230.4" y="27.4">K14</text>
<text x="230.4" y="24.9">K13</text>
<text x="65.3" y="32.5">K11</text>
<text x="182.4" y="35.1">C10</text>
<text x="183.7" y="32.5">C7</text>
<text x="230.4" y="32.5">L5</text>
<text x="230.4" y="35.1">L6</text>
<text x="65.3" y="37.6">H9</text>
<text x="65.3" y="40.1">J9</text>
<text x="86.4" y="38.5">VDD_NPU_VEPU</text>
<text x="182.4" y="37.6">C12</text>
<text x="183.7" y="40.1">D9</text>
<text x="230.4" y="40.1">L12</text>
<text x="230.4" y="37.6">L11</text>
<text x="65.3" y="42.7">L10</text>
<text x="65.3" y="45.2">M11</text>
<text x="65.3" y="47.8">H13</text>
<text x="182.4" y="42.7">D12</text>
<text x="182.4" y="45.2">D18</text>
<text x="183.7" y="47.8">E4</text>
<text x="230.4" y="42.7">L13</text>
<text x="230.4" y="45.2">L14</text>
<text x="230.4" y="47.8">L16</text>
<text x="65.3" y="50.3">J13</text>
<text x="183.7" y="50.3">E6</text>
<text x="183.7" y="52.8">E8</text>
<text x="230.4" y="52.8">M5</text>
<text x="230.4" y="50.3">M3</text>
<text x="65.3" y="57.9">M9</text>
<text x="65.3" y="55.4">L9</text>
<text x="86.4" y="56.3">VDD_NPU_VEPU</text>
<text x="182.4" y="57.9">E10</text>
<text x="183.7" y="55.4">E9</text>
<text x="230.4" y="55.4">M7</text>
<text x="230.4" y="57.9">M8</text>
<text x="65.3" y="60.5">N8</text>
<text x="65.3" y="63">N9</text>
<text x="182.4" y="63">E12</text>
<text x="182.4" y="60.5">E11</text>
<text x="183.7" y="65.5">F3</text>
<text x="230.4" y="63">M12</text>
<text x="230.4" y="65.5">M13</text>
<text x="230.4" y="60.5">M10</text>
<text x="65.3" y="70.6">P12</text>
<text x="65.3" y="68.1">N12</text>
<text x="86.4" y="69">VDD_ARM</text>
<text x="183.7" y="68.1">F5</text>
<text x="183.7" y="70.6">F7</text>
<text x="230.4" y="68.1">M14</text>
<text x="230.4" y="70.6">M16</text>
<text x="65.3" y="73.2">P13</text>
<text x="183.7" y="75.7">F9</text>
<text x="183.7" y="73.2">F8</text>
<text x="230.4" y="73.2">N5</text>
<text x="230.4" y="75.7">N6</text>
<text x="108.8" y="78.9">VCC_1V8</text>
<text x="182.4" y="78.2">F10</text>
<text x="182.4" y="83.3">F12</text>
<text x="182.4" y="80.8">F11</text>
<text x="230.4" y="78.2">N7</text>
<text x="230.4" y="83.3">N11</text>
<text x="230.4" y="80.8">N10</text>
<text x="65.3" y="85.9">H14</text>
<text x="89.7" y="85.9">1</text>
<text x="102.2" y="85.9">2</text>
<text x="182.4" y="85.9">F13</text>
<text x="182.4" y="88.4">F14</text>
<text x="230.4" y="85.9">N13</text>
<text x="230.4" y="88.4">N14</text>
<text x="80.8" y="92.2" transform="rotate(-90 80.8 92.2)">1</text>
<text x="83.9" y="95.9">X5R</text>
<text x="92.8" y="90.8">R0402</text>
<text x="92.8" y="93.3">1%</text>
<text x="182.4" y="90.9">F15</text>
<text x="183.7" y="93.5">G2</text>
<text x="230.4" y="93.5">P5</text>
<text x="230.4" y="90.9">N16</text>
<text x="80.8" y="99.6" transform="rotate(-90 80.8 99.6)">2</text>
<text x="83.9" y="101">C0201</text>
<text x="83.9" y="98.4">25V</text>
<text x="182.4" y="101.1">G10</text>
<text x="183.7" y="96">G5</text>
<text x="183.7" y="98.6">G6</text>
<text x="230.4" y="96">P7</text>
<text x="230.4" y="98.6">P8</text>
<text x="230.4" y="101.1">P9</text>
<text x="182.4" y="103.6">G11</text>
<text x="182.4" y="106.2">G12</text>
<text x="230.4" y="103.6">P14</text>
<text x="230.4" y="106.2">P16</text>
<text x="182.4" y="111.3">G16</text>
<text x="182.4" y="113.8">G17</text>
<text x="182.4" y="108.7">G13</text>
<text x="230.4" y="111.3">R5</text>
<text x="230.4" y="108.7">R1</text>
<text x="230.4" y="113.8">R12</text>
<text x="183.7" y="118.9">H5</text>
<text x="183.7" y="116.3">H4</text>
<text x="230.4" y="118.9">R14</text>
<text x="230.4" y="116.3">R13</text>
<text x="183.7" y="121.4">H6</text>
<text x="183.7" y="124">H7</text>
<text x="230.4" y="124">T9</text>
<text x="230.4" y="121.4">T6</text>
<text x="182.4" y="126.5">H10</text>
<text x="182.4" y="129">H15</text>
<text x="183.7" y="131.6">J5</text>
<text x="230.4" y="126.5">T10</text>
<text x="230.4" y="129">T14</text>
<text x="230.4" y="131.6">T17</text>
<text x="13.5" y="133.5">VDD_NPU_VEPU</text>
<text x="84.6" y="133.5">VDD_NPU_VEPU</text>
<text x="182.4" y="136.7">J12</text>
<text x="183.7" y="134.1">J6</text>
<text x="230.4" y="134.1">V17</text>
<text x="230.4" y="136.7">W9</text>
<text x="182.4" y="139.2">J14</text>
<text x="182.4" y="141.7">J16</text>
<text x="230.4" y="139.2">W14</text>
<text x="230.4" y="141.7">AA1</text>
<text x="17.3" y="145.6" transform="rotate(-90 17.3 145.6)">1</text>
<text x="20.4" y="149.2">X5R</text>
<text x="27.4" y="145.6" transform="rotate(-90 27.4 145.6)">1</text>
<text x="30.5" y="149.2">X5R</text>
<text x="37.6" y="145.6" transform="rotate(-90 37.6 145.6)">1</text>
<text x="40.7" y="149.2">X5R</text>
<text x="68.1" y="145.6" transform="rotate(-90 68.1 145.6)">1</text>
<text x="71.2" y="149.2">X5R</text>
<text x="88.4" y="145.6" transform="rotate(-90 88.4 145.6)">1</text>
<text x="91.5" y="149.2">X5R</text>
<text x="98.6" y="145.6" transform="rotate(-90 98.6 145.6)">1</text>
<text x="101.6" y="149.2">X5R</text>
<text x="111.3" y="145.6" transform="rotate(-90 111.3 145.6)">1</text>
<text x="114.3" y="149.2">X5R</text>
<text x="124" y="145.6" transform="rotate(-90 124 145.6)">1</text>
<text x="127" y="149.2">X5R</text>
<text x="183.7" y="144.3">K5</text>
<text x="183.7" y="146.8">K6</text>
<text x="183.7" y="149.4">K8</text>
<text x="230.4" y="144.3">AA10</text>
<text x="230.4" y="146.8">AA21</text>
<text x="17.3" y="153" transform="rotate(-90 17.3 153)">2</text>
<text x="20.4" y="154.3">C0402</text>
<text x="20.4" y="151.8">4V</text>
<text x="27.4" y="153" transform="rotate(-90 27.4 153)">2</text>
<text x="30.5" y="154.3">C0402</text>
<text x="30.5" y="151.8">6.3V</text>
<text x="37.6" y="153" transform="rotate(-90 37.6 153)">2</text>
<text x="40.7" y="154.3">C0402</text>
<text x="40.7" y="151.8">6.3V</text>
<text x="68.1" y="153" transform="rotate(-90 68.1 153)">2</text>
<text x="71.2" y="154.3">C0201</text>
<text x="71.2" y="151.8">6.3V</text>
<text x="88.4" y="153" transform="rotate(-90 88.4 153)">2</text>
<text x="91.5" y="154.3">C0402</text>
<text x="91.5" y="151.8">4V</text>
<text x="98.6" y="153" transform="rotate(-90 98.6 153)">2</text>
<text x="101.6" y="154.3">C0402</text>
<text x="101.6" y="151.8">6.3V</text>
<text x="111.3" y="153" transform="rotate(-90 111.3 153)">2</text>
<text x="114.3" y="154.3">C0201</text>
<text x="114.3" y="151.8">6.3V</text>
<text x="124" y="153" transform="rotate(-90 124 153)">2</text>
<text x="127" y="154.3">C0201</text>
<text x="127" y="151.8">6.3V</text>
<text x="13.5" y="171.6">VDD_ARM</text>
<text x="81.8" y="171.6">VDD_NPU_VEPU</text>
<text x="17.3" y="183.7" transform="rotate(-90 17.3 183.7)">1</text>
<text x="27.4" y="183.7" transform="rotate(-90 27.4 183.7)">1</text>
<text x="40.1" y="183.7" transform="rotate(-90 40.1 183.7)">1</text>
<text x="52.8" y="183.7" transform="rotate(-90 52.8 183.7)">1</text>
<text x="88.4" y="183.7" transform="rotate(-90 88.4 183.7)">1</text>
<text x="98.6" y="183.7" transform="rotate(-90 98.6 183.7)">1</text>
<text x="108.7" y="183.7" transform="rotate(-90 108.7 183.7)">1</text>
<text x="118.9" y="183.7" transform="rotate(-90 118.9 183.7)">1</text>
<text x="129" y="183.7" transform="rotate(-90 129 183.7)">1</text>
<text x="17.3" y="191.1" transform="rotate(-90 17.3 191.1)">2</text>
<text x="20.4" y="187.3">X5R</text>
<text x="20.4" y="189.9">4V</text>
<text x="27.4" y="191.1" transform="rotate(-90 27.4 191.1)">2</text>
<text x="30.5" y="187.3">X5R</text>
<text x="30.5" y="189.9">6.3V</text>
<text x="40.1" y="191.1" transform="rotate(-90 40.1 191.1)">2</text>
<text x="43.2" y="187.3">X5R</text>
<text x="43.2" y="189.9">6.3V</text>
<text x="52.8" y="191.1" transform="rotate(-90 52.8 191.1)">2</text>
<text x="55.9" y="187.3">X5R</text>
<text x="55.9" y="189.9">6.3V</text>
<text x="88.4" y="191.1" transform="rotate(-90 88.4 191.1)">2</text>
<text x="91.5" y="187.3">X5R</text>
<text x="91.5" y="189.9">4V</text>
<text x="98.6" y="191.1" transform="rotate(-90 98.6 191.1)">2</text>
<text x="101.6" y="187.3">X5R</text>
<text x="101.6" y="189.9">6.3V</text>
<text x="108.7" y="191.1" transform="rotate(-90 108.7 191.1)">2</text>
<text x="111.8" y="187.3">X5R</text>
<text x="111.8" y="189.9">6.3V</text>
<text x="118.9" y="191.1" transform="rotate(-90 118.9 191.1)">2</text>
<text x="122" y="187.3">X5R</text>
<text x="122" y="189.9">6.3V</text>
<text x="129" y="191.1" transform="rotate(-90 129 191.1)">2</text>
<text x="132.1" y="187.3">X5R</text>
<text x="132.1" y="189.9">6.3V</text>
<text x="20.4" y="192.4">C0402</text>
<text x="30.5" y="192.4">C0402</text>
<text x="43.2" y="192.4">C0201</text>
<text x="55.9" y="192.4">C0201</text>
<text x="91.5" y="192.4">C0402</text>
<text x="101.6" y="192.4">C0402</text>
<text x="111.8" y="192.4">C0402</text>
<text x="122" y="192.4">C0201</text>
<text x="132.1" y="192.4">C0201</text>
</g>
<g font-size="2.3" fill="#004080">
<text x="50.8" y="21.3">NPU_VDD_1</text>
<text x="50.8" y="23.8">NPU_VDD_2</text>
<text x="189.3" y="21.3">VSS_1</text>
<text x="189.3" y="23.8">AVSS_2</text>
<text x="219.8" y="21.3">VSS_53</text>
<text x="219.8" y="23.8">VSS_54</text>
<text x="50.8" y="26.4">NPU_VDD_3</text>
<text x="50.8" y="28.9">NPU_VDD_4</text>
<text x="189.3" y="26.4">VSS_3</text>
<text x="189.3" y="28.9">VSS_4</text>
<text x="219.8" y="28.9">VSS_56</text>
<text x="219.8" y="26.4">VSS_55</text>
<text x="50.8" y="31.5">NPU_VDD_5</text>
<text x="50.8" y="34">NPU_VDD_6</text>
<text x="189.3" y="31.5">VSS_5</text>
<text x="189.3" y="34">VSS_6</text>
<text x="219.8" y="31.5">VSS_57</text>
<text x="219.8" y="34">VSS_58</text>
<text x="48.3" y="39.1">LOGIC_VDD_1</text>
<text x="48.3" y="41.6">LOGIC_VDD_2</text>
<text x="189.3" y="36.5">VSS_7</text>
<text x="189.3" y="39.1">VSS_8</text>
<text x="189.3" y="41.6">VSS_9</text>
<text x="219.8" y="36.5">VSS_59</text>
<text x="219.8" y="41.6">VSS_61</text>
<text x="219.8" y="39.1">VSS_60</text>
<text x="48.3" y="44.2">LOGIC_VDD_3</text>
<text x="48.3" y="46.7">LOGIC_VDD_4</text>
<text x="189.3" y="44.2">VSS_10</text>
<text x="189.3" y="46.7">AVSS_11</text>
<text x="219.8" y="44.2">VSS_62</text>
<text x="219.8" y="46.7">VSS_63</text>
<text x="48.3" y="49.2">LOGIC_VDD_5</text>
<text x="48.3" y="51.8">LOGIC_VDD_6</text>
<text x="189.3" y="49.2">VSS_12</text>
<text x="189.3" y="51.8">VSS_13</text>
<text x="219.8" y="49.2">VSS_64</text>
<text x="219.8" y="51.8">VSS_65</text>
<text x="49.6" y="59.4">VEPU_VDD_2</text>
<text x="49.6" y="56.9">VEPU_VDD_1</text>
<text x="189.3" y="54.3">VSS_14</text>
<text x="189.3" y="56.9">VSS_15</text>
<text x="189.3" y="59.4">VSS_16</text>
<text x="219.8" y="56.9">VSS_67</text>
<text x="219.8" y="54.3">VSS_66</text>
<text x="219.8" y="59.4">VSS_68</text>
<text x="49.6" y="61.9">VEPU_VDD_3</text>
<text x="49.6" y="64.5">VEPU_VDD_4</text>
<text x="189.3" y="64.5">VSS_18</text>
<text x="189.3" y="61.9">VSS_17</text>
<text x="219.8" y="64.5">VSS_70</text>
<text x="219.8" y="61.9">VSS_69</text>
<text x="50.8" y="69.6">ARM_VDD_1</text>
<text x="189.3" y="67">VSS_19</text>
<text x="189.3" y="69.6">VSS_20</text>
<text x="219.8" y="67">VSS_71</text>
<text x="219.8" y="69.6">VSS_72</text>
<text x="50.8" y="72.1">ARM_VDD_2</text>
<text x="50.8" y="74.6">ARM_VDD_3</text>
<text x="189.3" y="72.1">VSS_21</text>
<text x="189.3" y="77.2">VSS_23</text>
<text x="189.3" y="74.6">VSS_22</text>
<text x="219.8" y="72.1">VSS_73</text>
<text x="219.8" y="74.6">VSS_74</text>
<text x="219.8" y="77.2">VSS_75</text>
<text x="189.3" y="79.7">VSS_24</text>
<text x="189.3" y="82.3">VSS_25</text>
<text x="219.8" y="79.7">VSS_76</text>
<text x="219.8" y="82.3">VSS_77</text>
<text x="45.8" y="87.3">VCCIO_VDD_1V8</text>
<text x="189.3" y="84.8">VSS_26</text>
<text x="189.3" y="87.3">VSS_27</text>
<text x="189.3" y="89.9">AVSS_28</text>
<text x="219.8" y="84.8">VSS_78</text>
<text x="219.8" y="87.3">VSS_79</text>
<text x="219.8" y="89.9">VSS_80</text>
<text x="189.3" y="92.4">AVSS_29</text>
<text x="189.3" y="95">VSS_30</text>
<text x="219.8" y="95">VSS_82</text>
<text x="219.8" y="92.4">VSS_81</text>
<text x="189.3" y="97.5">VSS_31</text>
<text x="189.3" y="100">VSS_32</text>
<text x="219.8" y="97.5">VSS_83</text>
<text x="219.8" y="100">VSS_84</text>
<text x="189.3" y="102.6">VSS_33</text>
<text x="189.3" y="105.1">VSS_34</text>
<text x="189.3" y="107.7">VSS_35</text>
<text x="219.8" y="105.1">VSS_86</text>
<text x="219.8" y="107.7">VSS_87</text>
<text x="219.8" y="102.6">VSS_85</text>
<text x="189.3" y="112.7">AVSS_37</text>
<text x="189.3" y="110.2">VSS_36</text>
<text x="219.8" y="112.7">VSS_89</text>
<text x="219.8" y="110.2">VSS_88</text>
<text x="189.3" y="115.3">AVSS_38</text>
<text x="189.3" y="117.8">VSS_39</text>
<text x="219.8" y="115.3">VSS_90</text>
<text x="219.8" y="117.8">VSS_91</text>
<text x="189.3" y="120.4">VSS_40</text>
<text x="189.3" y="122.9">VSS_41</text>
<text x="189.3" y="125.4">VSS_42</text>
<text x="219.8" y="120.4">VSS_92</text>
<text x="219.8" y="125.4">VSS_94</text>
<text x="219.8" y="122.9">VSS_93</text>
<text x="189.3" y="128">VSS_43</text>
<text x="189.3" y="130.5">VSS_44</text>
<text x="219.8" y="128">VSS_95</text>
<text x="219.8" y="130.5">VSS_96</text>
<text x="189.3" y="133.1">VSS_45</text>
<text x="189.3" y="135.6">VSS_46</text>
<text x="219.8" y="133.1">VSS_97</text>
<text x="219.8" y="135.6">VSS_98</text>
<text x="189.3" y="140.7">VSS_48</text>
<text x="189.3" y="143.2">VSS_49</text>
<text x="189.3" y="138.1">VSS_47</text>
<text x="218.5" y="140.7">VSS_100</text>
<text x="218.5" y="143.2">VSS_101</text>
<text x="219.8" y="138.1">VSS_99</text>
<text x="189.3" y="145.8">VSS_50</text>
<text x="189.3" y="148.3">VSS_51</text>
<text x="218.5" y="145.8">VSS_102</text>
<text x="218.5" y="148.3">VSS_103</text>
<text x="189.3" y="150.8">VSS_52</text>
</g>
<g font-size="1.8">
<text x="31.7" y="1.9">5</text>
<text x="90.1" y="1.9">4</text>
<text x="148.5" y="1.9">3</text>
<text x="206.8" y="1.9">2</text>
<text x="265.2" y="1.9">1</text>
<text x=".7" y="29.8">D</text>
<text x="295.1" y="29.8">D</text>
<text x=".7" y="80.9">C</text>
<text x="295.1" y="80.9">C</text>
<text x=".7" y="132.1">B</text>
<text x="295.1" y="132.1">B</text>
<text x=".7" y="183.3">A</text>
<text x="295.1" y="183.3">A</text>
<text x="222.3" y="202.3">Date:</text>
<text x="236" y="202.3">Tuesday, September 26, 2023</text>
<text x="273.1" y="202.3">Rev:</text>
<text x="281.7" y="202.3">V1.1</text>
<text x="31.7" y="209.2">5</text>
<text x="90.1" y="209.2">4</text>
<text x="148.5" y="209.2">3</text>
<text x="206.8" y="209.2">2</text>
<text x="222" y="206.1">Designed by:</text>
<text x="235.7" y="206.1">Yanhong.Li</text>
<text x="246.2" y="206.1">Reviewed by:</text>
<text x="259.4" y="206.1">&lt;Checker&gt;</text>
<text x="265.2" y="209.2">1</text>
<text x="272.8" y="205.9">Sheet:</text>
<text x="282.5" y="205.9">8</text>
<text x="285.7" y="205.9">of</text>
<text x="288.6" y="205.9">34</text>
</g>
</svg>
